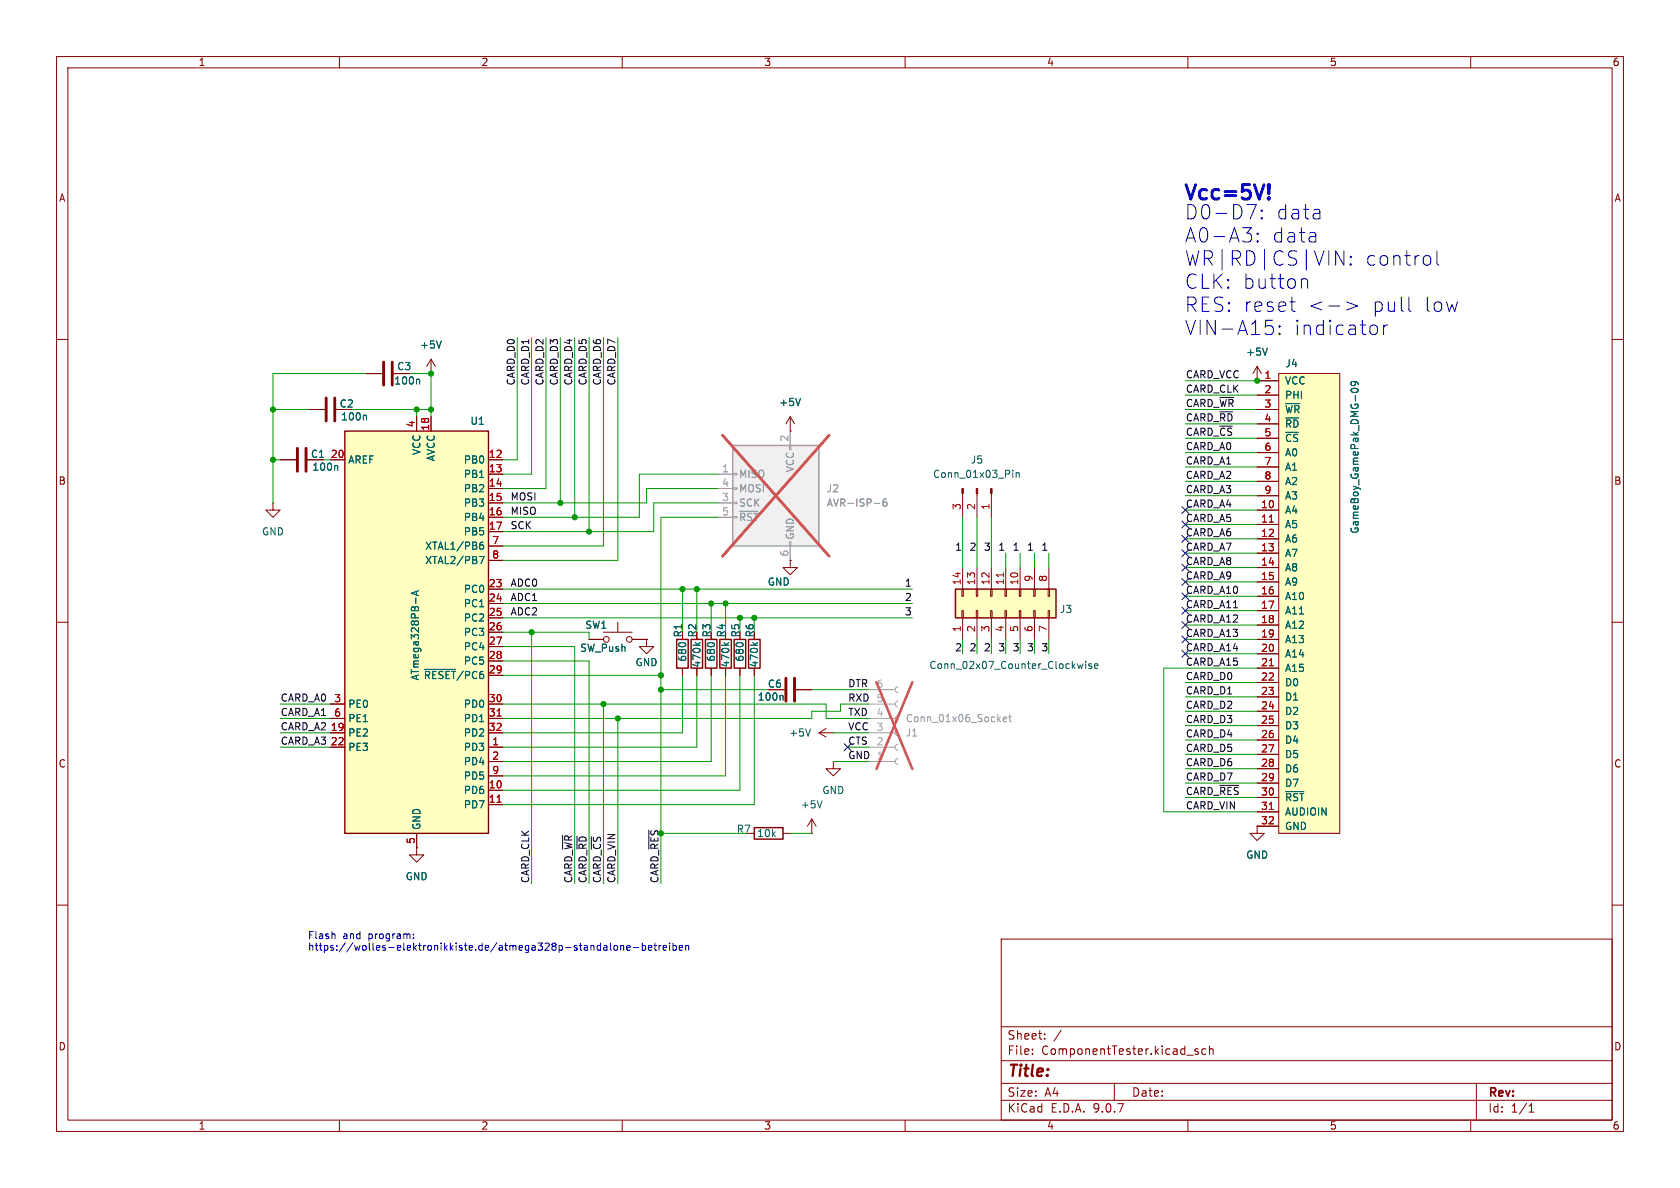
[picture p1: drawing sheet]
<svg xmlns="http://www.w3.org/2000/svg" width="297mm" height="210mm" viewBox="0 0 297 210" stroke-linecap="round" stroke-linejoin="round" font-family="sans-serif">
<g fill="none" stroke="#840000" stroke-width=".18">
<path d="M10 10h277v190h-277zM12 12h273v186h-273zM60 10v2M110 10v2M160 10v2M210 10v2M260 10v2M10 60h2M285 60h2M10 110h2M120.6 118.1v1.3M285 110h2"/>
<path d="M10 160h2M177 166h108v32h-108zM285 160h2M60 198v2M110 198v2M160 198v2M177 194.5h108M177 191.5h108M177 187.5h108M177 181.5h108M182.5 186.3v.1M182.5 185.5v.1"/>
<path d="M184.7 183.6v.1M184.7 182.8v.1M187.6 182.1l-1.3 2M197 191.5v3M210 198v2M211.2 185.7l.7 .4-.2 .3-.5-.1M211.8 185.5l-.3-.1-.3 .2M213.2 185.5l-.5-.1-.2 .3v.4l.1 .2h.6M213.8 185.5l.2-.1 .4 .1 .1 .9M213.8 184.9v1.5M260 198v2M261 191.5v6.5"/>
<path d="M270.3 196.6h.9M270.3 195.5l.4-.4v1.5"/>
</g>
<path d="M119.6 113h2.1v5.1h-2.1z" fill="none" stroke="#840000" stroke-width=".25"/>
<path d="M61 76.2h25.4v71.1h-25.4z" fill="#ffffc2"/>
<path d="M61 76.2h25.4v71.1h-25.4z" fill="none" stroke="#840000" stroke-width=".25"/>
<g fill="none" stroke="#840000" stroke-width=".18">
<path d="M54.6 72.4h2.8M73.7 73.7v2.5M76.2 66h.1M76.2 63.5v2.5M76.2 73.7v2.5M76.2 63.5l-.8 1.3M76.2 63.5l.8 1.3M58.4 81.3h2.6M86.4 81.3h2.5M86.4 83.8h2.5M86.4 86.4h2.5M86.4 88.9h2.5"/>
<path d="M86.4 91.4h2.5M86.4 94h2.5M86.4 96.5h2.5M86.4 99.1h2.5M86.4 104.1h2.5M86.4 106.7h2.5M86.4 109.2h2.5M86.4 111.8h2.5M86.4 114.3h2.5M86.4 116.8h2.5M86.4 119.4h2.5M58.4 124.5h2.6"/>
<path d="M58.4 127h2.6M58.4 129.5h2.6M58.4 132.1h2.6M86.4 124.5h2.5M86.4 127h2.5M86.4 129.5h2.5M86.4 132.1h2.5M86.4 134.6h2.5M86.4 137.2h2.5M86.4 139.7h2.5M73.7 147.3v2.6M86.4 142.2h2.5"/>
</g>
<path d="M64.6 73.4l.2 .2v.6M78 60.3l-.4 1.2M84.7 98.4h.9l-.6 1.2M84.8 96.4l.5-.1 .2 .3-.1 .4-.4 .1-.2-.1M85.4 95.8l-.4 .1-.2 .2M73.5 105.7v1M73.6 104.6v.6M74 104.4l-1.3 .5 1.3 .4M75.1 118.3h5.4" fill="none" stroke="#006464" stroke-width=".18"/>
<path d="M87.9 126.6h.7M87.9 141.8h.7" fill="none" stroke="#a90000" stroke-width=".18"/>
<path d="M153.7 134.6h4.5M153.7 132.1h4.5M153.7 129.5h4.5M153.7 127h4.5M153.7 124.5h4.5M153.7 121.9h4.5M158.7 134.1l-.3 .2-.2 .3 .2 .4 .3 .1M158.7 131.6l-.3 .1-.2 .4 .2 .3 .3 .2M158.7 129l-.3 .2-.2 .3 .2 .4 .3 .1M158.7 126.5l-.3 .1-.2 .4 .2 .4 .3 .1M158.7 124l-.3 .1-.2 .4 .2 .3 .3 .2M158.7 121.4l-.3 .2-.2 .3 .2 .4 .3 .1" fill="none" stroke="#a1a1a1" stroke-width=".18"/>
<path d="M177.4 127.2l.6-.2-.1-.2-.4-.1-.1 .2v.6h.5M178.3 126.7h.5M178.5 126.3v1.1l.3 .2" fill="none" stroke="#989898" stroke-width=".18"/>
<path d="M154.9 120.6l6.4 15.3M161.3 120.6l-6.4 15.3" fill="none" stroke="#e65255" stroke-width=".46"/>
<path d="M57.7 70.4v4M59.2 70.4v4" fill="none" stroke="#840000" stroke-width=".51"/>
<path d="M168.9 104.1h17.8v5.1h-17.8z" fill="#ffffc2"/>
<path d="M122.2 113h2v5.1h-2zM124.7 113h2v5.1h-2zM127.3 113h2v5.1h-2zM129.8 113h2v5.1h-2zM132.3 113h2.1v5.1h-2.1zM168.9 104.1h17.8v5.1h-17.8zM133.3 146.3h5.1v2h-5.1z" fill="none" stroke="#840000" stroke-width=".25"/>
<g fill="none" stroke="#840000" stroke-width=".18">
<path d="M64.8 66h2.8M139.7 76.2h.1M139.7 73.7l-.8 1.2M139.7 73.7l.8 1.2M139.7 73.7v2.5M222.2 67.3h.1M222.2 64.8l-.7 1.2M222.2 64.8l.8 1.2M222.2 64.8v2.5M48.3 88.9v1.3h1.2l-1.2 1.2-1.3-1.2h1.3M48.3 88.9h.1M49.5 81.3h2.8"/>
<path d="M139.7 99.1v1.2h1.3l-1.3 1.3-1.3-1.3h1.3M139.7 99.1h.1M123.2 118.1v1.3M125.7 118.1v1.3M128.3 118.1v1.3M130.8 118.1v1.3M133.3 118.1v1.3M170.1 108h.2v1.2h-.2zM170.1 104.1h.2v1.3h-.2zM170.2 100.3v3.8M170.2 109.2v3.8M172.6 108h.2v1.2h-.2z"/>
<path d="M172.6 104.1h.2v1.3h-.2zM172.7 100.3v3.8M172.7 109.2v3.8M175.1 108h.3v1.2h-.3zM175.1 104.1h.3v1.3h-.3zM175.3 100.3v3.8M175.3 109.2v3.8M177.7 108h.2v1.2h-.2zM177.7 104.1h.2v1.3h-.2zM177.8 100.3v3.8M177.8 109.2v3.8M180.2 108h.3v1.2h-.3z"/>
<path d="M180.2 104.1h.3v1.3h-.3zM180.3 100.3v3.8M180.3 109.2v3.8M182.8 108h.2v1.2h-.2zM182.8 104.1h.2v1.3h-.2zM182.9 100.3v3.8M182.9 109.2v3.8M185.3 108h.2v1.2h-.2zM185.3 104.1h.2v1.3h-.2zM185.4 100.3v3.8M185.4 109.2v3.8M135.9 121.9h2.8"/>
<path d="M140.7 121.9h2.8M132.1 147.3h1.2M138.4 147.3h1.3M143.5 147.3h.1M143.5 144.8l-.8 1.3M143.5 144.8l.8 1.3M143.5 144.8v2.5"/>
</g>
<path d="M177.4 101.3v.7" fill="none" stroke="#a90000" stroke-width=".18"/>
<g fill="none" stroke="#006464" stroke-width=".18">
<path d="M74 67l.2 .2v.7M141.5 70.4l-.4 1.3M224.1 61.5l-.5 1.3M59.5 82.3l.2 .2v.6M122.9 113.6l.5 .5M123.8 113.6l-.5 .3M128 113.6l.5 .5M128.8 113.6l-.4 .3M133.1 113.6l.5 .5M133.9 113.6l-.5 .3M191.4 117.3l-.2 .9-.2-.6M191.9 116.9v.1"/>
<path d="M191.9 117.3v.9M193 117.4l-.3-.1-.2 .2v.2l.5 .1v.3h-.5M193.5 117.8l.6-.2-.1-.2-.3-.1-.2 .2 .1 .6h.4M138.3 122.9l.1 .2v.7M145.3 141.5l-.4 1.3"/>
</g>
<path d="M52.6 79.2v4.1M54.1 79.2v4.1M67.8 64v4.1M69.3 64v4.1M138.9 119.9v4.1M140.5 119.9v4.1" fill="none" stroke="#840000" stroke-width=".51"/>
<path d="M129.5 78.7h15.3v17.8h-15.3z" fill="#f0f0f0"/>
<path d="M139.6 78.7h.2v.8h-.2zM139.7 76.2v2.5M127 83.8h2.5M127 86.4h2.5M127 88.9h2.5M127 91.4h2.5M129.5 83.7h.8v.2h-.8zM129.5 86.2h.8v.3h-.8zM129.5 88.8h.8v.2h-.8zM129.5 91.3h.8v.3h-.8zM139.6 95.8h.2v.7h-.2zM139.7 96.5v2.6" fill="none" stroke="#a1a1a1" stroke-width=".18"/>
<path d="M129.5 78.7h15.3v17.8h-15.3z" fill="none" stroke="#a1a1a1" stroke-width=".25"/>
<path d="M130.8 90.4h3.2M154.6 89h.9M156.7 88.2l-.4 .1a.86 .86 0 0 0 0 1.2l.4-.1 .1-.5-.2-.2-.4 .1-.1 .1" fill="none" stroke="#989898" stroke-width=".18"/>
<path d="M127.7 76.9l18.9 21.4M146.6 76.9l-18.9 21.4" fill="none" stroke="#e65255" stroke-width=".46"/>
<g fill="none" stroke="#840000" stroke-width=".18">
<path d="M104.1 113h2.6M106.7 111.8h5.1M109.2 110v1.8M111.8 113h2.5M114.3 113v1.3h1.3l-1.3 1.3-1.3-1.3h1.3M114.3 113h.1M144.8 129.5l1.2 .8M144.8 129.5h2.5M146 128.8l-1.2 .7M147.3 129.5h.1M147.3 134.6v1.3h1.3l-1.3 1.3-1.3-1.3h1.3M147.3 134.6h.1"/>
<path d="M73.7 149.9v1.2h1.2l-1.2 1.3-1.3-1.3h1.3M73.7 149.9h.1"/>
<circle cx="107.2" cy="113" r=".51"/>
<circle cx="111.3" cy="113" r=".51"/>
</g>
<path d="M143.3 128.8l-.4 1.3" fill="none" stroke="#006464" stroke-width=".18"/>
<path d="M226.1 66h10.8v81.3h-10.8z" fill="#ffffc2"/>
<g fill="none" stroke="#840000" stroke-width=".18">
<path d="M54.6 72.4h2.8M64.8 66h2.8M73.7 73.7v2.5M76.2 66h.1M76.2 73.7v2.5M139.7 76.2h.1M222.2 67.3h.1M222.2 67.3h3.9M222.2 69.9h3.9M222.2 72.4h3.9M222.2 74.9h3.9M222.2 77.5h3.9"/>
<path d="M226.1 66h10.8v81.3h-10.8zM49.5 81.3h2.8M58.4 81.3h2.6M86.4 81.3h2.5M86.4 83.8h2.5M86.4 86.4h2.5M86.4 88.9h2.5M86.4 91.4h2.5M86.4 94h2.5M86.4 96.5h2.5M86.4 99.1h2.5M139.7 99.1h.1"/>
<path d="M170.2 87.2v4.2M172.7 87.2v4.2M175.3 87.2v4.2M222.2 80h3.9M222.2 82.6h3.9M222.2 85.1h3.9M222.2 87.6h3.9M222.2 90.2h3.9M222.2 92.7h3.9M222.2 95.3h3.9M222.2 97.8h3.9M86.4 104.1h2.5"/>
<path d="M86.4 106.7h2.5M86.4 109.2h2.5M86.4 111.8h2.5M86.4 114.3h2.5M86.4 116.8h2.5M86.4 119.4h2.5M104.1 113h2.6M111.8 113h2.5M114.3 113h.1M120.6 118.1v1.3M123.2 118.1v1.3M125.7 118.1v1.3"/>
<path d="M128.3 118.1v1.3M130.8 118.1v1.3M133.3 118.1v1.3M222.2 100.3h3.9M222.2 102.9h3.9M222.2 105.4h3.9M222.2 108h3.9M222.2 110.5h3.9M222.2 113h3.9M222.2 115.6h3.9M222.2 118.1h3.9M58.4 124.5h2.6"/>
<path d="M58.4 127h2.6M58.4 129.5h2.6M58.4 132.1h2.6M86.4 124.5h2.5M86.4 127h2.5M86.4 129.5h2.5M86.4 132.1h2.5M86.4 134.6h2.5M86.4 137.2h2.5M86.4 139.7h2.5M135.9 121.9h2.8M140.7 121.9h2.8"/>
<path d="M222.2 120.7h3.9M222.2 123.2h3.9M222.2 125.7h3.9M222.2 128.3h3.9M222.2 130.8h3.9M222.2 133.4h3.9M222.2 135.9h3.9M222.2 138.4h3.9M73.7 149.9h.1M73.7 147.3v2.6M86.4 142.2h2.5M222.2 146.1v1.2h1.3l-1.3 1.3-1.2-1.3h1.2"/>
<path d="M222.2 146.1h.1M222.2 141h3.9M222.2 143.5h3.9M222.2 146.1h3.9"/>
</g>
<g fill="none" stroke="#006464" stroke-width=".18">
<path d="M64.6 73.4l.2 .2v.6M74 67l.2 .2v.7M78 60.3l-.4 1.2M141.5 70.4l-.4 1.3M224.1 61.5l-.5 1.3M227.3 71.3h2.5M238.9 68.8a.75 .75 0 0 1 1.2 .3 .72 .72 0 0 1-1.3-.2zM239.4 67.4l.2 .3v.2l-.2 .3-.5-.2-.1-.3 .2-.2a.84 .84 0 0 1 1.1 .3v.2M59.5 82.3l.2 .2v.6M84.7 98.4h.9l-.6 1.2M84.8 96.4l.5-.1 .2 .3-.1 .4-.4 .1-.2-.1M85.4 95.8l-.4 .1-.2 .2"/>
<path d="M179 83.1v.2M179 83.6v.8M179.6 83.6v.8M179.6 83.7l.2-.1h.3l.1 .8M73.5 105.7v1M73.6 104.6v.6M74 104.4l-1.3 .5 1.3 .4M75.1 118.3h5.4M122.9 113.6l.5 .5M123.8 113.6l-.5 .3M128 113.6l.5 .5M128.8 113.6l-.4 .3"/>
<path d="M133.1 113.6l.5 .5M133.9 113.6l-.5 .3M138.3 122.9l.1 .2v.7M227.3 139.9h3.2"/>
</g>
<path d="M224.4 92.3h.7M224.4 117.7h.7M87.9 126.6h.7M87.9 141.8h.7M224.4 143.1h.7" fill="none" stroke="#a90000" stroke-width=".18"/>
<g fill="#840000" stroke="#840000" stroke-width=".18">
<path d="M175.1 86.4h.3v.8h-.3z"/>
<path d="M172.6 86.4h.2v.8h-.2z"/>
<path d="M170.1 86.4h.2v.8h-.2z"/>
</g>
<path d="M215.6 138.8h3.4M114.7 146.7v3.4" fill="none" stroke="#0f0f0f" stroke-width=".18"/>
<g fill="none" stroke="#009600" stroke-width=".18">
<path d="M91.4 59.7v21.6h-2.5M94 59.7v24.1h-5.1M96.5 59.7v26.7h-7.6M99.1 59.7v29.2M101.6 59.7v31.7M104.1 59.7v34.3M106.7 59.7v36.8h-17.8M109.2 59.7v39.4h-20.3M48.3 72.4h6.3M62.2 72.4h14M64.8 66h-16.5v22.9M72.4 66h3.8v7.7"/>
<path d="M73.7 72.4v1.3M209.5 72.4h12.7M209.5 69.9h12.7M209.5 67.3h12.7M209.5 77.5h12.7M209.5 74.9h12.7M48.3 81.3h1.2M57.1 81.3h1.3M127 91.4h-10.2v64.8M127 86.4h-12.7v2.5h-25.4M127 88.9h-11.4v5.1h-26.7M127 83.8h-14v7.6h-24.1"/>
<path d="M170.2 91.4v8.9M172.7 91.4v8.9M175.3 91.4v8.9M177.8 97.8v2.5M180.3 97.8v2.5M182.9 97.8v2.5M185.4 97.8v2.5M209.5 97.8h12.7M209.5 92.7h12.7M209.5 95.3h12.7M209.5 90.2h12.7M209.5 80h12.7"/>
<path d="M209.5 82.6h12.7M209.5 87.6h12.7M209.5 85.1h12.7M88.9 114.3h12.7v41.9M88.9 104.1h72.4M88.9 111.8h15.2v1.2M88.9 116.8h15.2v39.4M88.9 106.7h72.4M88.9 109.2h72.4M88.9 119.4h27.9M94 111.8v44.4M120.6 119.4v10.1h-31.7"/>
<path d="M120.6 104.1v7.7M123.2 119.4v12.7h-34.3M123.2 104.1v7.7M125.7 106.7v5.1M125.7 119.4v15.2h-36.8M128.3 106.7v5.1M128.3 119.4v17.8h-39.4M130.8 109.2v2.6M130.8 119.4v20.3h-41.9M133.3 109.2v2.6M133.3 119.4v22.8h-44.4M170.2 113v2.6"/>
<path d="M172.7 113v2.6M175.3 113v2.6M177.8 113v2.6M180.3 113v2.6M182.9 113v2.6M185.4 113v2.6M209.5 108h12.7M209.5 100.3h12.7M209.5 115.6h12.7M209.5 113h12.7M209.5 105.4h12.7M209.5 102.9h12.7"/>
<path d="M209.5 110.5h12.7M222.2 118.1h-16.5v25.4h16.5M49.5 124.5h8.9M49.5 132.1h8.9M49.5 129.5h8.9M49.5 127h8.9M88.9 124.5h57.1v2.5h7.7M106.7 124.5v31.7M109.2 127v29.2M116.8 121.9h19.1M143.5 121.9h10.2M147.3 129.5h6.4"/>
<path d="M147.3 134.6h6.4M149.9 132.1h3.8M153.7 124.5h-5.1v1.2h-5.1v1.3h-54.6M209.5 138.4h12.7M209.5 128.3h12.7M209.5 130.8h12.7M209.5 125.7h12.7M209.5 133.4h12.7M209.5 135.9h12.7M209.5 123.2h12.7M209.5 120.7h12.7M116.8 147.3h15.3"/>
<path d="M139.7 147.3h3.8M209.5 141h12.7"/>
</g>
<g fill="none" stroke="#000084" stroke-width=".18">
<path d="M208.9 97.2l1.3 1.2M208.9 94.6l1.3 1.3M208.9 89.6l1.3 1.2M208.9 99.7l1.3 1.2M208.9 92.1l1.3 1.2M210.2 97.2l-1.3 1.2M210.2 94.6l-1.3 1.3M210.2 89.6l-1.3 1.2M210.2 99.7l-1.3 1.2M210.2 92.1l-1.3 1.2M208.9 102.3l1.3 1.2M208.9 104.8l1.3 1.2"/>
<path d="M208.9 109.9l1.3 1.2M208.9 115l1.3 1.2M208.9 112.4l1.3 1.2M208.9 107.3l1.3 1.3M210.2 102.3l-1.3 1.2M210.2 104.8l-1.3 1.2M210.2 109.9l-1.3 1.2M210.2 115l-1.3 1.2M210.2 112.4l-1.3 1.2M210.2 107.3l-1.3 1.3M149.3 131.5l1.2 1.2M150.5 131.5l-1.2 1.2"/>
</g>
<g fill="none" stroke="#0000c2" stroke-width=".18">
<path d="M222.1 36.2l-1.1 2.5M223.1 38.5l.1 .1-.1 .1M223.1 38.5l-.2 .1 .2 .1M223.1 38.5v.2M221 41.3l.2 .4v.6l-.2 .4M221.2 40.2l-.8 1M222.3 42.5l.2 .2-.2 .1M222.3 42.5l-.1 .2 .1 .1M222.3 41.2v.3M222.3 42.5v.3M222.3 41.2l.2 .1-.2 .2M222.3 41.2l-.1 .1 .1 .2"/>
<path d="M224 57.6h.6l.5 .5v.6l-.2 .3-.9 .1M226.2 58.9l.1 .1-.1 .1M226.2 58.9l-.1 .1 .1 .1M226.2 57.6v.2M226.2 58.9v.2M226.2 57.6l.1 .1-.1 .1M226.2 57.6l-.1 .1 .1 .1M228 53.4h1M228.5 54.9l.5 .2M230.2 49.4l.2-.1 .6 .1 .2 .2v1.4M237.6 44.3v2.6l-1.5-2.6v2.6M238.1 53.4l1.9 .7-1.9 .7"/>
<path d="M238.8 46.6l.1 .2-.1 .1M238.8 46.6l-.1 .2 .1 .1M238.8 45.3v.2M238.8 46.6v.3M238.8 45.3l.1 .1-.1 .1M238.8 45.3l-.1 .1 .1 .1M243 57.5l.5 .4v.8l-.5 .4M244.6 57.5v1.6M245.3 57.5a.65 .65 0 0 0-.7 .4M249.1 52.5v2.2l.3 .4M252.7 45.3l.2 .4v.7l-.2 .4M254 44.3v2.2l.4 .4"/>
<path d="M59.2 165.1v.8M73.1 165.8v.1M73.1 165.1v.2M106.8 167.2h.5v.8M106.8 167.9h.5M107.3 167.4l-.5 .2M107.9 166.7v1.1l.2 .2M108.6 167.3l.2-.2 .3 .2 .1 .4-.1 .2-.3 .1-.2-.1zM109.7 167.3l.2-.2 .3 .1 .1 .8M109.7 167.1v.9M110.8 167.6l.6-.2v-.2l-.4-.1-.2 .2 .1 .6h.5M112 167.5h.9"/>
<path d="M113.5 167.2l.4-.1 .2 .3-.1 .5h-.5M113.5 166.7v1.3M114.6 167.6l.6-.2v-.2l-.4-.1-.2 .2 .1 .6h.5M115.6 167.1h.5M115.8 166.7v1.1l.3 .2M116.5 167.1v.9M116.9 167.1l-.4 .3M117.2 167.6l.6-.2v-.2l-.4-.1-.2 .2 .1 .6h.5M118.4 166.7v.1M118.4 167.1v.9M119 167.2l.3-.1 .3 .3-.1 .5h-.5M119 166.7v1.3"/>
<path d="M120.1 167.6l.6-.2-.1-.2-.3-.1-.2 .2v.6h.5M121.2 167.3l.2-.2 .3 .1 .1 .8M121.2 167.1v.9"/>
</g>
<path d="M224.3 34.9l.1 .2-.1 .1M224.3 34.9l-.1 .2 .1 .1M224.3 32.6v1.6M224.3 34.9v.3M224.3 32.6l-.1 .2 .1 1.4M224.3 32.6l.1 .2-.1 1.4" fill="none" stroke="#0000c2" stroke-width=".51"/>
<path d="M130.8 90.4h3.2M154.6 89h.9M156.7 88.2l-.4 .1a.86 .86 0 0 0 0 1.2l.4-.1 .1-.5-.2-.2-.4 .1-.1 .1" fill="none" stroke="#989898" stroke-width=".18"/>
<path d="M139.7 76.2v2.5M127 83.8h2.5M127 86.4h2.5M127 88.9h2.5M127 91.4h2.5M139.7 96.5v2.6" fill="none" stroke="#a1a1a1" stroke-width=".18"/>
<path d="M127.7 76.9l18.9 21.4M146.6 76.9l-18.9 21.4" fill="none" stroke="#e65255" stroke-width=".46"/>
<g fill="#009600" stroke="#009600" stroke-width=".18">
<circle cx="94" cy="111.8" r=".46"/>
<circle cx="109.2" cy="127" r=".46"/>
<circle cx="48.3" cy="72.4" r=".46"/>
<circle cx="76.2" cy="72.4" r=".46"/>
<circle cx="76.2" cy="66" r=".46"/>
<circle cx="48.3" cy="81.3" r=".46"/>
<circle cx="73.7" cy="72.4" r=".46"/>
<circle cx="101.6" cy="91.4" r=".46"/>
<circle cx="99.1" cy="88.9" r=".46"/>
<circle cx="125.7" cy="106.7" r=".46"/>
<circle cx="120.6" cy="104.1" r=".46"/>
<circle cx="123.2" cy="104.1" r=".46"/>
<circle cx="104.1" cy="94" r=".46"/>
<circle cx="128.3" cy="106.7" r=".46"/>
<circle cx="130.8" cy="109.2" r=".46"/>
<circle cx="133.3" cy="109.2" r=".46"/>
<circle cx="116.8" cy="119.4" r=".46"/>
<circle cx="116.8" cy="121.9" r=".46"/>
<circle cx="106.7" cy="124.5" r=".46"/>
<circle cx="222.2" cy="67.3" r=".46"/>
</g>
<g font-size="3.5" fill="#0000c2">
<text x="208.9" y="36.1">Vcc=5V!</text>
<text x="209.3" y="39">D0-D7:</text>
<text x="225.5" y="39">data</text>
<text x="209.3" y="43.1">A0-A3:</text>
<text x="209.3" y="47.2">WR|RD|CS|VIN:</text>
<text x="224.7" y="43.1">data</text>
<text x="241.2" y="47.2">control</text>
<text x="209.3" y="51.3">CLK: button</text>
<text x="209.3" y="55.4">RES: reset</text>
<text x="209.3" y="59.5">VIN-A15:</text>
<text x="228.6" y="59.5">indicator</text>
<text x="231" y="55.4">&lt;-&gt;</text>
<text x="242.3" y="55.4">pull</text>
<text x="251.4" y="55.4">low</text>
</g>
<text font-size="2.8" fill="#840000" x="178" y="190.9">Title:</text>
<g font-size="2.1" fill="#840000">
<text x="178" y="184">Sheet:</text>
<text x="178" y="186.7">File:</text>
<text x="184.1" y="186.7">ComponentTester.kicad_sch</text>
<text x="178" y="196.9">KiCad</text>
<text x="178" y="194.1">Size:</text>
<text x="184.7" y="194.1">A4</text>
<text x="185.7" y="196.9">E.D.A.</text>
<text x="193.3" y="196.9">9.0.7</text>
<text x="200" y="194.1">Date:</text>
<text x="263" y="194.3">Rev:</text>
<text x="263" y="196.9">Id:</text>
<text x="267.1" y="196.9">1/1</text>
</g>
<g font-size="1.8" fill="#840000">
<text x="35" y="11.9">1</text>
<text x="85" y="11.9">2</text>
<text x="135" y="11.9">3</text>
<text x="185" y="11.9">4</text>
<text x="235" y="11.9">5</text>
<text x="285" y="11.9">6</text>
<text x="10.3" y="35.9">A</text>
<text x="285.3" y="35.9">A</text>
<text x="70.1" y="65.6">C3</text>
<text x="60" y="72.2">C2</text>
<text x="54.9" y="81.1">C1</text>
<text x="10.3" y="85.9">B</text>
<text x="285.3" y="85.9">B</text>
<text x="120.8" y="112.8" transform="rotate(-90 120.8 112.8)">R1</text>
<text x="123.3" y="112.8" transform="rotate(-90 123.3 112.8)">R2</text>
<text x="125.8" y="112.8" transform="rotate(-90 125.8 112.8)">R3</text>
<text x="128.4" y="112.8" transform="rotate(-90 128.4 112.8)">R4</text>
<text x="130.9" y="112.8" transform="rotate(-90 130.9 112.8)">R5</text>
<text x="133.5" y="112.8" transform="rotate(-90 133.5 112.8)">R6</text>
<text x="10.3" y="135.9">C</text>
<text x="285.3" y="135.9">C</text>
<text x="10.3" y="185.9">D</text>
<text x="285.3" y="185.9">D</text>
<text x="35" y="199.9">1</text>
<text x="85" y="199.9">2</text>
<text x="135" y="199.9">3</text>
<text x="185" y="199.9">4</text>
<text x="235" y="199.9">5</text>
<text x="285" y="199.9">6</text>
</g>
<g font-size="1.8" fill="#006464">
<text x="74.2" y="61.8">+5V</text>
<text x="220.2" y="63.1">+5V</text>
<text x="227.2" y="65.1">J4</text>
<text x="69.6" y="68.2">100n</text>
<text x="137.7" y="72">+5V</text>
<text x="227.1" y="68.2">VCC</text>
<text x="227.1" y="70.7">PHI</text>
<text x="60.2" y="74.5">100n</text>
<text x="83.1" y="75.3">U1</text>
<text x="227.1" y="73.3">~{WR}</text>
<text x="227.1" y="75.8">~{RD}</text>
<text x="55.1" y="83.4">100n</text>
<text x="61.5" y="82.1">AREF</text>
<text x="74.5" y="80.5" transform="rotate(-90 74.5 80.5)">VCC</text>
<text x="77.1" y="81.6" transform="rotate(-90 77.1 81.6)">AVCC</text>
<text x="81.9" y="82.1">PB0</text>
<text x="171.5" y="82.1">J5</text>
<text x="227.1" y="78.3">~{CS}</text>
<text x="227.1" y="80.9">A0</text>
<text x="227.1" y="83.4">A1</text>
<text x="81.9" y="84.7">PB1</text>
<text x="81.9" y="87.2">PB2</text>
<text x="81.9" y="89.8">PB3</text>
<text x="164.8" y="84.7">Conn_01x03_Pin</text>
<text x="227.1" y="86">A2</text>
<text x="227.1" y="88.5">A3</text>
<text x="46.2" y="94.8">GND</text>
<text x="81.9" y="92.3">PB4</text>
<text x="81.9" y="94.8">PB5</text>
<text x="227.1" y="91">A4</text>
<text x="227.1" y="93.6">A5</text>
<text x="240.4" y="94.5" transform="rotate(-90 240.4 94.5)">GameBoy_GamePak_DMG-09</text>
<text x="75.1" y="97.4">XTAL1/PB6</text>
<text x="75.1" y="99.9">XTAL2/PB7</text>
<text x="227.1" y="96.1">A6</text>
<text x="227.1" y="98.7">A7</text>
<text x="227.1" y="101.2">A8</text>
<text x="81.9" y="105">PC0</text>
<text x="81.9" y="107.5">PC1</text>
<text x="135.6" y="103.7">GND</text>
<text x="227.1" y="103.7">A9</text>
<text x="227.1" y="106.3">A10</text>
<text x="81.9" y="110.1">PC2</text>
<text x="81.9" y="112.6">PC3</text>
<text x="103.4" y="111.4">SW1</text>
<text x="187.3" y="108.6">J3</text>
<text x="227.1" y="108.8">A11</text>
<text x="227.1" y="111.4">A12</text>
<text x="227.1" y="113.9">A13</text>
<text x="81.9" y="115.2">PC4</text>
<text x="81.9" y="117.7">PC5</text>
<text x="102.5" y="115.4">SW_Push</text>
<text x="112.3" y="118">GND</text>
<text x="121.5" y="117.1" transform="rotate(-90 121.5 117.1)">680</text>
<text x="124.1" y="118.1" transform="rotate(-90 124.1 118.1)">470k</text>
<text x="126.6" y="117.1" transform="rotate(-90 126.6 117.1)">680</text>
<text x="129.1" y="118.1" transform="rotate(-90 129.1 118.1)">470k</text>
<text x="131.7" y="117.1" transform="rotate(-90 131.7 117.1)">680</text>
<text x="134.2" y="118.1" transform="rotate(-90 134.2 118.1)">470k</text>
<text x="164.2" y="118.5">Conn_02x07_Counter_Clockwise</text>
<text x="227.1" y="116.4">A14</text>
<text x="227.1" y="119">A15</text>
<text x="61.5" y="125.3">PE0</text>
<text x="74.3" y="120.4" transform="rotate(-90 74.3 120.4)">ATmega328PB-A</text>
<text x="74.8" y="120.2">~{RESET}/PC6</text>
<text x="81.9" y="125.3">PD0</text>
<text x="133.9" y="124.1">100n</text>
<text x="135.6" y="121.8">C6</text>
<text x="227.1" y="121.5">D0</text>
<text x="227.1" y="124.1">D1</text>
<text x="61.5" y="127.9">PE1</text>
<text x="61.5" y="130.4">PE2</text>
<text x="81.9" y="127.9">PD1</text>
<text x="81.9" y="130.4">PD2</text>
<text x="139.4" y="130.4">+5V</text>
<text x="227.1" y="126.6">D2</text>
<text x="227.1" y="129.1">D3</text>
<text x="227.1" y="131.7">D4</text>
<text x="61.5" y="132.9">PE3</text>
<text x="81.9" y="132.9">PD3</text>
<text x="81.9" y="135.5">PD4</text>
<text x="227.1" y="134.2">D5</text>
<text x="227.1" y="136.8">D6</text>
<text x="81.9" y="138">PD5</text>
<text x="81.9" y="140.6">PD6</text>
<text x="81.9" y="143.1">PD7</text>
<text x="141.5" y="143.1">+5V</text>
<text x="145.3" y="140.6">GND</text>
<text x="227.1" y="139.3">D7</text>
<text x="227.1" y="141.8">~{RST}</text>
<text x="74.5" y="146.8" transform="rotate(-90 74.5 146.8)">GND</text>
<text x="130.1" y="147.4">R7</text>
<text x="133.8" y="148.2">10k</text>
<text x="227.1" y="144.4">AUDIOIN</text>
<text x="227.1" y="146.9">GND</text>
<text x="71.6" y="155.8">GND</text>
<text x="220.2" y="152">GND</text>
</g>
<g font-size="1.8" fill="#0f0f0f">
<text x="91.1" y="68.2" transform="rotate(-90 91.1 68.2)">CARD_D0</text>
<text x="93.6" y="68.2" transform="rotate(-90 93.6 68.2)">CARD_D1</text>
<text x="96.2" y="68.2" transform="rotate(-90 96.2 68.2)">CARD_D2</text>
<text x="98.7" y="68.2" transform="rotate(-90 98.7 68.2)">CARD_D3</text>
<text x="101.3" y="68.2" transform="rotate(-90 101.3 68.2)">CARD_D4</text>
<text x="103.8" y="68.2" transform="rotate(-90 103.8 68.2)">CARD_D5</text>
<text x="106.3" y="68.2" transform="rotate(-90 106.3 68.2)">CARD_D6</text>
<text x="108.9" y="68.2" transform="rotate(-90 108.9 68.2)">CARD_D7</text>
<text x="209.5" y="67">CARD_VCC</text>
<text x="209.5" y="69.5">CARD_CLK</text>
<text x="209.5" y="72">CARD_~{WR}</text>
<text x="209.5" y="77.1">CARD_~{CS}</text>
<text x="209.5" y="74.6">CARD_~{RD}</text>
<text x="209.5" y="79.7">CARD_A0</text>
<text x="209.5" y="82.2">CARD_A1</text>
<text x="90.2" y="88.6">MOSI</text>
<text x="209.5" y="89.8">CARD_A4</text>
<text x="209.5" y="87.3">CARD_A3</text>
<text x="209.5" y="84.7">CARD_A2</text>
<text x="90.2" y="91.1">MISO</text>
<text x="90.2" y="93.6">SCK</text>
<text x="209.5" y="92.4">CARD_A5</text>
<text x="209.5" y="94.9">CARD_A6</text>
<text x="168.8" y="97.4">1</text>
<text x="171.3" y="97.4">2</text>
<text x="173.8" y="97.4">3</text>
<text x="176.4" y="97.4">1</text>
<text x="178.9" y="97.4">1</text>
<text x="181.5" y="97.4">1</text>
<text x="184" y="97.4">1</text>
<text x="209.5" y="97.4">CARD_A7</text>
<text x="209.5" y="100">CARD_A8</text>
<text x="90.2" y="103.8">ADC0</text>
<text x="90.2" y="106.3">ADC1</text>
<text x="159.9" y="103.8">1</text>
<text x="159.9" y="106.3">2</text>
<text x="209.5" y="105.1">CARD_A10</text>
<text x="209.5" y="107.6">CARD_A11</text>
<text x="209.5" y="102.5">CARD_A9</text>
<text x="90.2" y="108.9">ADC2</text>
<text x="159.9" y="108.9">3</text>
<text x="209.5" y="110.1">CARD_A12</text>
<text x="209.5" y="112.7">CARD_A13</text>
<text x="168.8" y="115.2">2</text>
<text x="171.3" y="115.2">2</text>
<text x="173.8" y="115.2">2</text>
<text x="176.4" y="115.2">3</text>
<text x="178.9" y="115.2">3</text>
<text x="181.5" y="115.2">3</text>
<text x="184" y="115.2">3</text>
<text x="209.5" y="117.8">CARD_A15</text>
<text x="209.5" y="115.2">CARD_A14</text>
<text x="49.5" y="124.1">CARD_A0</text>
<text x="149.9" y="124.1">RXD</text>
<text x="149.9" y="121.6">DTR</text>
<text x="209.5" y="125.4">CARD_D2</text>
<text x="209.5" y="120.3">CARD_D0</text>
<text x="209.5" y="122.8">CARD_D1</text>
<text x="49.5" y="131.7">CARD_A3</text>
<text x="49.5" y="126.7">CARD_A1</text>
<text x="49.5" y="129.2">CARD_A2</text>
<text x="149.9" y="126.7">TXD</text>
<text x="149.9" y="129.2">VCC</text>
<text x="149.9" y="131.7">CTS</text>
<text x="209.5" y="127.9">CARD_D3</text>
<text x="209.5" y="130.5">CARD_D4</text>
<text x="149.9" y="134.3">GND 1</text>
<text x="209.5" y="133">CARD_D5</text>
<text x="209.5" y="135.5">CARD_D6</text>
<text x="209.5" y="143.2">CARD_VIN</text>
<text x="209.5" y="140.6">CARD_~{RES}</text>
<text x="209.5" y="138.1">CARD_D7</text>
<text x="93.6" y="156.2" transform="rotate(-90 93.6 156.2)">CARD_CLK</text>
<text x="101.3" y="156.2" transform="rotate(-90 101.3 156.2)">CARD_~{WR}</text>
<text x="103.8" y="156.2" transform="rotate(-90 103.8 156.2)">CARD_~{RD}</text>
<text x="106.3" y="156.2" transform="rotate(-90 106.3 156.2)">CARD_~{CS}</text>
<text x="108.9" y="156.2" transform="rotate(-90 108.9 156.2)">CARD_VIN</text>
</g>
<g font-size="1.8" fill="#a90000">
<text x="223.4" y="67.1">1</text>
<text x="223.4" y="69.6">2</text>
<text x="73.4" y="75.6" transform="rotate(-90 73.4 75.6)">4</text>
<text x="75.9" y="76.2" transform="rotate(-90 75.9 76.2)">18</text>
<text x="223.4" y="72.1">3</text>
<text x="223.4" y="74.7">4</text>
<text x="223.4" y="77.2">5</text>
<text x="58.4" y="81">20</text>
<text x="86.3" y="81">12</text>
<text x="86.3" y="83.6">13</text>
<text x="223.4" y="79.8">6</text>
<text x="223.4" y="82.3">7</text>
<text x="86.3" y="86.1">14</text>
<text x="86.3" y="88.6">15</text>
<text x="222.8" y="89.9">10</text>
<text x="223.4" y="84.8">8</text>
<text x="223.4" y="87.4">9</text>
<text x="86.3" y="91.2">16</text>
<text x="86.3" y="93.7">17</text>
<text x="169.9" y="90.2" transform="rotate(-90 169.9 90.2)">3</text>
<text x="172.5" y="90.2" transform="rotate(-90 172.5 90.2)">2</text>
<text x="175" y="90.2" transform="rotate(-90 175 90.2)">1</text>
<text x="222.8" y="92.5">11</text>
<text x="222.8" y="95">12</text>
<text x="86.9" y="96.3">7</text>
<text x="86.9" y="98.8">8</text>
<text x="222.8" y="97.5">13</text>
<text x="222.8" y="100.1">14</text>
<text x="86.3" y="103.9">23</text>
<text x="86.3" y="106.4">24</text>
<text x="169.9" y="103.5" transform="rotate(-90 169.9 103.5)">14</text>
<text x="172.5" y="103.5" transform="rotate(-90 172.5 103.5)">13</text>
<text x="175" y="103.5" transform="rotate(-90 175 103.5)">12</text>
<text x="177.5" y="103.5" transform="rotate(-90 177.5 103.5)">11</text>
<text x="180.1" y="103.5" transform="rotate(-90 180.1 103.5)">10</text>
<text x="182.6" y="102.9" transform="rotate(-90 182.6 102.9)">9</text>
<text x="185.2" y="102.9" transform="rotate(-90 185.2 102.9)">8</text>
<text x="222.8" y="102.6">15</text>
<text x="222.8" y="105.2">16</text>
<text x="222.8" y="107.7">17</text>
<text x="86.3" y="109">25</text>
<text x="86.3" y="111.5">26</text>
<text x="169.9" y="111.8" transform="rotate(-90 169.9 111.8)">1</text>
<text x="172.5" y="111.8" transform="rotate(-90 172.5 111.8)">2</text>
<text x="175" y="111.8" transform="rotate(-90 175 111.8)">3</text>
<text x="177.5" y="111.8" transform="rotate(-90 177.5 111.8)">4</text>
<text x="180.1" y="111.8" transform="rotate(-90 180.1 111.8)">5</text>
<text x="182.6" y="111.8" transform="rotate(-90 182.6 111.8)">6</text>
<text x="185.2" y="111.8" transform="rotate(-90 185.2 111.8)">7</text>
<text x="222.8" y="110.2">18</text>
<text x="222.8" y="112.8">19</text>
<text x="86.3" y="114">27</text>
<text x="86.3" y="116.6">28</text>
<text x="86.3" y="119.1">29</text>
<text x="222.8" y="115.3">20</text>
<text x="222.8" y="117.9">21</text>
<text x="59" y="124.2">3</text>
<text x="86.3" y="124.2">30</text>
<text x="222.8" y="120.4">22</text>
<text x="222.8" y="122.9">23</text>
<text x="222.8" y="125.5">24</text>
<text x="58.4" y="129.3">19</text>
<text x="58.4" y="131.8">22</text>
<text x="59" y="126.7">6</text>
<text x="86.3" y="126.7">31</text>
<text x="86.3" y="129.3">32</text>
<text x="86.9" y="131.8">1</text>
<text x="222.8" y="128">25</text>
<text x="222.8" y="130.6">26</text>
<text x="86.9" y="134.4">2</text>
<text x="86.9" y="136.9">9</text>
<text x="222.8" y="133.1">27</text>
<text x="222.8" y="135.6">28</text>
<text x="86.3" y="139.4">10</text>
<text x="86.3" y="142">11</text>
<text x="222.8" y="138.2">29</text>
<text x="222.8" y="140.7">30</text>
<text x="222.8" y="143.3">31</text>
<text x="73.4" y="149.3" transform="rotate(-90 73.4 149.3)">5</text>
<text x="222.8" y="145.8">32</text>
</g>
<g font-size="1.8" fill="#aaa">
<text x="127.6" y="83.6">1</text>
<text x="139.4" y="78.2" transform="rotate(-90 139.4 78.2)">2</text>
<text x="127.6" y="86.1">4</text>
<text x="127.6" y="88.6">3</text>
<text x="127.6" y="91.2">5</text>
<text x="139.4" y="98.5" transform="rotate(-90 139.4 98.5)">6</text>
<text x="154.9" y="124.2">5</text>
<text x="154.9" y="121.7">6</text>
<text x="154.9" y="131.8">2</text>
<text x="154.9" y="129.3">3</text>
<text x="154.9" y="126.7">4</text>
</g>
<g font-size="1.8" fill="#989898">
<text x="140.6" y="83.6" transform="rotate(-90 140.6 83.6)">VCC</text>
<text x="130.6" y="84.7">MISO</text>
<text x="130.6" y="87.2">MOSI</text>
<text x="130.6" y="89.8">SCK</text>
<text x="146.1" y="87.2">J2</text>
<text x="146.1" y="89.8">AVR-ISP-6</text>
<text x="130.6" y="92.3">~{RST}</text>
<text x="140.6" y="95.5" transform="rotate(-90 140.6 95.5)">GND</text>
<text x="160" y="130.4">J1</text>
<text x="160" y="127.9">Conn_01x06_Socket</text>
</g>
<text font-size="1.8" fill="#009600" x="116.5" y="156.2" transform="rotate(-90 116.5 156.2)">CARD_~{RES}</text>
<g font-size="1.8" fill="#0000c2">
<text x="54.4" y="166.2">Flash</text>
<text x="60.6" y="166.2">and</text>
<text x="65.2" y="166.2">program:</text>
<text x="54.4" y="168.3">https://wolles-elektronikkiste.de/atmega328p-standalone-betreiben</text>
</g>
</svg>
